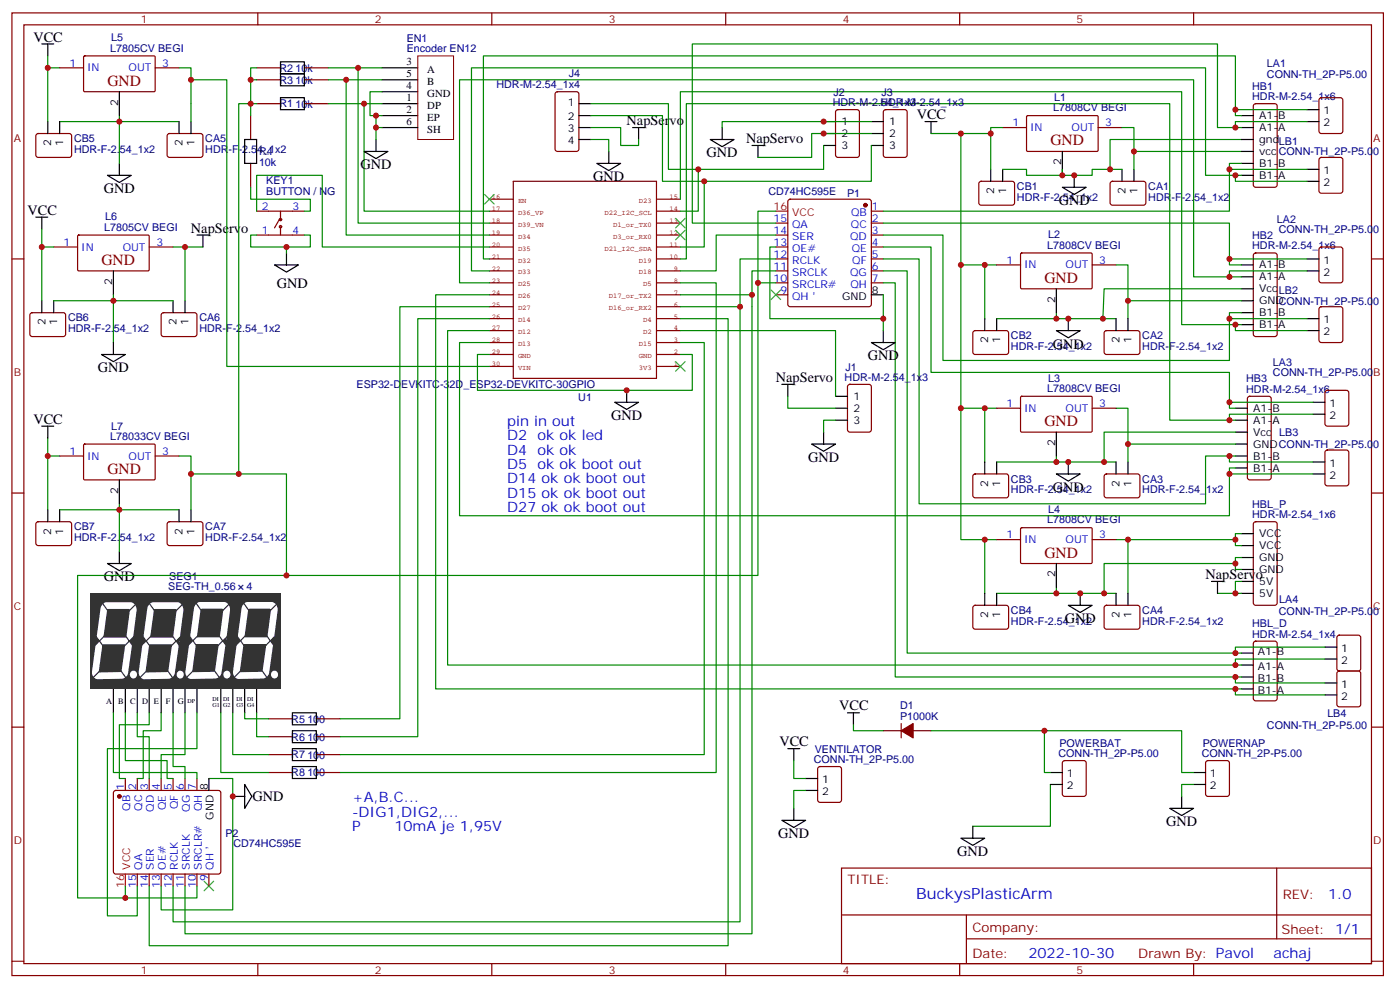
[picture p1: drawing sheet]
<svg xmlns="http://www.w3.org/2000/svg" width="414mm" height="292mm" viewBox="0 0 414 292" stroke-linecap="round" stroke-linejoin="round" font-family="sans-serif">
<g fill="none" stroke="#870000" stroke-width=".35">
<path d="M3.5 3.8h405.4v284.3h-405.4zM7.1 7.3h398.2v277.3h-398.2zM24.8 16.7l.2-.2 20.7 .1 .2 .3-.1 10-.3 .2-20.6-.1-.2-.3zM76.2 3.8v3.5M145.3 3.8v3.5M214.5 3.8v3.5M283.6 3.8v3.5M352.8 3.8v3.5M10.8 39.6l.5-.2 9.4 .1 .5 .6-.1 6-.6 .4-9.5-.1-.4-.6v-5.7zM17.6 20h7.1M45.9 20h7M49.6 39.6l.5-.2 9.4 .1 .5 .6-.1 6-.6 .4-9.5-.1-.4-.6v-5.7z"/>
<path d="M74.1 34.1v7.1M75.8 20h7.1M75.8 30.6h7.1M75.8 23.6h7.1M90 20h7M90 30.6h7M90 23.6h7M296.3 37.7h7.1M303.4 34.3l.3-.2 20.7 .1 .2 .3-.1 10.1-.3 .1h-20.6l-.2-.3zM324.6 37.7h7M370.7 30.8l.4-.2h5.7l.6 .5 .1 23.5-.5 .7h-5.9l-.6-.4-.1-23.6zM74.1 48.3v7"/>
<path d="M233.1 59l.4-.2h23.3l.5 .2 .2 .5v30.4l-.2 .5-.5 .2h-23.3l-.5-.2-.2-.5v-30.4zM289.5 53.8l.5-.2h9.4l.5 .7-.1 5.9-.6 .4-9.5-.1-.4-.6v-5.6zM328.3 53.8l.5-.2h9.4l.5 .7-.1 5.9-.6 .4-9.5-.1-.4-.6v-5.6zM3.5 76.5h3.6M15.9 73h7M23 69.6l.3-.2 20.6 .1 .2 .3-.1 10-.3 .2h-20.6l-.2-.3zM44.1 73h7.1M75.8 62.4h14.2M75.8 69.4h14.2M82.5 64.8l-1.4 2.5M82.9 62.4v2.4M82.9 67v2.4"/>
<path d="M229.3 76.5h3.5M229.3 73h3.5M229.3 65.9h3.5M229.3 69.4h3.5M257.5 76.5h3.6M257.5 73h3.6M257.5 62.4h3.6M257.5 65.9h3.6M257.5 69.4h3.6M294.6 78.2h7M301.7 74.9l.3-.2 20.6 .1 .2 .3-.1 10-.3 .2-20.6-.1-.2-.3zM322.8 78.2h7"/>
<path d="M370.7 74.9l.4-.2h5.7l.6 .4 .1 23.6-.5 .7h-5.9l-.6-.4-.1-23.6zM405.3 76.5h3.6M9.1 92.6l.4-.2h9.5l.4 .7-.1 5.9-.6 .4-9.4-.1-.5-.6v-5.6zM47.9 92.6l.4-.2h9.5l.4 .7-.1 5.9-.6 .4-9.4-.1-.5-.6v-5.6zM229.3 80h3.5M229.3 83.5h3.5M229.3 87.1h3.5M257.5 80h3.6M257.5 83.5h3.6M287.7 97.9l.5-.3 9.5 .1 .4 .7-.1 5.9-.6 .4-9.5-.1-.4-.6v-5.6zM326.6 97.9l.4-.3 9.5 .1 .4 .7-.1 5.9-.6 .4-9.4-.1-.5-.6v-5.6zM301.7 117.2l.3-.1h20.6l.2 .3-.1 10.1-.3 .1h-20.6l-.2-.3z"/>
<path d="M368.9 117.3l.5-.2h5.6l.7 .4v23.5l-.5 .7h-5.8l-.7-.4v-23.5zM17.6 134.7h7.1M24.8 131.3l.2-.1h20.7l.2 .3-.1 10.1-.3 .1h-20.6l-.2-.3zM45.9 134.7h7M294.6 120.6h7M322.8 120.6h7M3.5 145.6h3.6M10.8 154.3l.5-.2h9.4l.5 .7-.1 5.9-.6 .4h-9.5l-.4-.7v-5.6zM49.6 154.3l.5-.2h9.4l.5 .7-.1 5.9-.6 .4h-9.5l-.4-.7v-5.6zM287.7 140.2l.5-.2h9.5l.4 .7-.1 5.9-.6 .4h-9.5l-.4-.7v-5.6zM294.6 159.4h7M301.7 156l.3-.1h20.6l.2 .3-.1 10.1-.3 .1h-20.6l-.2-.3z"/>
<path d="M322.8 159.4h7M326.6 140.2l.4-.2h9.5l.4 .7-.1 5.9-.6 .4h-9.4l-.5-.7v-5.6zM370.7 154.3l.4-.2h5.7l.6 .4 .1 23.6-.5 .6-5.9 .1-.6-.5-.1-23.5zM405.3 145.6h3.6M287.7 179l.5-.2h9.5l.4 .7-.1 5.9-.6 .4h-9.5l-.4-.7v-5.6zM326.6 179l.4-.2h9.5l.4 .7-.1 5.9-.6 .4h-9.4l-.5-.7v-5.6zM370.7 189.6l.4-.2h5.7l.6 .4 .1 16.5-.5 .7h-5.9l-.6-.5-.1-16.4zM3.5 214.8h3.6M405.3 214.8h3.6M33.7 233.7l.5-.2h30.4l.5 .2 .2 .5v23.3l-.3 .5-.4 .2h-30.4l-.5-.3-.2-.4v-23.3zM37 229.9v3.6M40.6 229.9v3.6"/>
<path d="M44.1 229.9v3.6M47.6 229.9v3.6M51.2 229.9v3.6M54.7 229.9v3.6M58.2 229.9v3.6M40.6 258.2v3.5M44.1 258.2v3.5M47.6 258.2v3.5M51.2 258.2v3.5M54.7 258.2v3.5M58.2 258.2v3.5M61.7 258.2v3.5"/>
<path d="M248.7 256.4h156.6v28.2h-156.6zM377.3 256.4v20.9M248.7 270.2h156.5M285.6 277.3h119.6M285.6 270.2v14.2M3.5 283.9h3.6M76.2 284.6v3.5M145.3 284.6v3.5M214.5 284.6v3.5M283.6 284.6v3.5M352.8 284.6v3.5M405.3 283.9h3.6"/>
<circle cx="82.9" cy="64.8" r=".35"/>
<circle cx="82.9" cy="67" r=".35"/>
</g>
<g fill="none" stroke="#000" stroke-width=".35">
<path d="M12.3 13h3.6M14.1 13v3.5M82.9 18.3h7.1v3.5h-7.1zM14.1 35.9v3.5M17.6 35.9v3.5M35.3 27.1v7M52.9 35.9v3.5M56.4 35.9v3.5M82.9 28.9h7.1v3.5h-7.1zM82.9 21.8h7.1v3.5h-7.1zM112.9 34.1h10.6M112.9 37.7h10.6"/>
<path d="M112.9 20h10.6M112.9 23.6h10.6M112.9 27.1h10.6M112.9 30.6h10.6M273.4 35.9h3.5M275.2 35.9v3.5M366.9 34.1h3.5M366.9 37.7h3.5M31.7 51.8h7.1l-3.5 2.1zM35.3 48.3v3.5M72.3 41.2h3.5v7.1h-3.5zM107.6 44.7h7.1l-3.6 2.1z"/>
<path d="M111.1 41.2v3.5M292.8 50v3.6M296.3 50v3.6M314 55.3h7l-3.5 2.1zM314 44.7v7.1M317.5 51.8v3.5M331.6 50v3.6M335.1 50v3.6M366.9 41.2h3.5M366.9 44.7h3.5M366.9 48.3h3.5M366.9 51.8h3.5"/>
<path d="M10.6 64.1h3.5M12.3 64.1v3.6M58.2 69.4h3.5M60 69.4v3.6M81.1 78.2h7.1l-3.5 2.2zM84.7 74.7v3.5M366.9 78.2h3.5M12.3 88.8v3.6M15.9 88.8v3.6M33.5 80v7.1M51.2 88.8v3.6M54.7 88.8v3.6"/>
<path d="M257.5 87.1h3.6M261.1 97.6v3.6M291 94.1v3.5M294.6 94.1v3.5M312.2 97.6h7.1l-3.6 2.2zM312.2 85.3v7.1M315.7 94.1v3.5M329.8 94.1v3.5M333.4 94.1v3.5M366.9 81.8h3.5M366.9 85.3h3.5M366.9 88.8h3.5"/>
<path d="M366.9 92.4h3.5M366.9 95.9h3.5M30 104.7h7l-3.5 2.1zM33.5 101.2v3.5M181.7 118.8h7l-3.5 2.1zM185.2 115.3v3.5M257.5 101.2h7.1l-3.5 2.1zM12.3 125.9h3.6M14.1 125.9v3.5M291 136.5v3.5M294.6 136.5v3.5M312.2 140h7.1l-3.6 2.1z"/>
<path d="M312.2 127.6v7.1M315.7 136.5v3.5M329.8 136.5v3.5M333.4 136.5v3.5M365.1 120.6h3.6M365.1 124.1h3.6M365.1 127.6h3.6M365.1 131.2h3.6M365.1 134.7h3.6M365.1 138.2h3.6M14.1 150.6v3.5M17.6 150.6v3.5"/>
<path d="M35.3 141.7v7.1M52.9 150.6v3.5M56.4 150.6v3.5M366.9 157.6h3.5M31.7 166.4h7.1l-3.5 2.2zM35.3 162.9v3.5M291 175.3v3.5M294.6 175.3v3.5M312.2 166.4v7.1M315.7 178.8h7.1l-3.5 2.1zM319.3 175.3v3.5M329.8 175.3v3.5"/>
<path d="M333.4 175.3v3.5M366.9 161.1h3.5M366.9 164.7h3.5M366.9 168.2h3.5M366.9 171.7h3.5M366.9 175.3h3.5M366.9 192.9h3.5M366.9 196.4h3.5M366.9 200h3.5M33.5 203.5v7M37 203.5v7M40.6 203.5v7"/>
<path d="M44.1 203.5v7M47.6 203.5v7M51.2 203.5v7M54.7 203.5v7M58.2 203.5v7M65.3 203.5v7M68.8 203.5v7M72.3 203.5v7M75.8 203.5v7M366.9 203.5h3.5M61.7 229.9v3.6M68.8 235.2h3.5"/>
<path d="M72.3 231.7l2.1 3.5-2.1 3.6z"/>
</g>
<g fill="none" stroke="#008700" stroke-width=".35">
<path d="M14.1 16.5v3.5M17.6 20h-3.5v15.9M17.6 35.9h35.3M35.3 34.1v14.2M52.9 20h3.5v10.6M56.4 23.6h10.6v84.6h77.6M97 20h15.9M97 23.6h15.9M97 30.6h15.9M102.3 23.6v45.8h42.3M105.8 20v45.9h38.8M107.6 30.6v31.8h37"/>
<path d="M111.1 34.1v7.1M112.9 27.1h-3.5v7h3.5M275.2 39.4h17.6M284 39.4v38.8h7M296.3 37.7h-3.5v12.3M331.6 37.7h3.5v12.3M366.9 37.7h-7.1v-24.7h-155.2v52.9h24.7M366.9 34.1h-1.8v-17.6h-222.2v60h1.7M74.1 55.3v3.5h17.6v3.6h-1.7M201.1 58.8v-31.7h148.1v68.8h17.7M296.3 50h7.1v1.8h19.4v-1.8h8.8M314 50v1.8"/>
<path d="M335.1 44.7h31.8M366.9 41.2h-38.8v8.8M366.9 48.3h-3.5v14.1h-102.3M366.9 51.8h-10.6v-31.8h-217v60h5.3M12.3 67.7v5.3M15.9 73h-3.6v15.8M51.2 73h3.5v15.8M54.7 73h5.3M75.8 69.4h-1.7v3.6h10.6v1.7M201.1 76.5h1.7v-45.9h142.9v93.5h19.4M229.3 73h-1.8v21.1h33.6M229.3 69.4h-17.6v10.6h-10.6"/>
<path d="M229.3 76.5h-10.6v14.1h-17.6M261.1 65.9h102.3v12.3h3.5M261.1 69.4h17.6v37.1h84.7v-14.1h3.5M261.1 73h14.1v37h88.2v10.6h1.7M261.1 76.5h10.5v72.3h84.7v-14.1h8.8M284 78.2v42.4h7M294.6 78.2h-3.6v15.9M329.8 78.2h3.6v15.9M15.9 88.8h35.3M33.5 87.1v14.1M144.6 97.6h-12.3v98.8h234.6M144.6 87.1h-15.8v116.4h238.1"/>
<path d="M229.3 80h-7.1v10.6M261.1 80h7v112.9h98.8M261.1 83.5h3.5v116.5h102.3M261.1 87.1v10.5M294.6 94.1h35.2M312.2 92.4v1.7M333.4 88.8h33.5M366.9 85.3h-40.6l-.3 8.8M366.9 81.8h-14.1v-58.2h-217v59.9h8.8M144.6 104.7h-3.5v10.6h63.5v-10.6h-3.5M144.6 101.2h-8.8v51.1h227.6v-14.1h1.7M14.1 129.4v5.3"/>
<path d="M17.6 134.7h-3.5v15.9M284 120.6v38.8h7M294.6 120.6h-3.6v15.9M294.6 136.5h35.2M312.2 134.7v1.8M329.8 120.6h3.6v15.9M333.4 131.2h31.7M365.1 127.6h-38.8v8.9M17.6 150.6h35.3M35.3 148.8v14.1M294.6 159.4h-3.6v15.9M329.8 159.4h3.6v15.9"/>
<path d="M333.4 159.4h31.7M366.9 157.6h-1.8v3.5h1.8M294.6 175.3h35.2M312.2 173.5v1.8M359.8 175.3h5.3M365.1 166.4h-38.8v8.9M366.9 164.7h-1.8v3.5h1.8M366.9 171.7h-1.8v3.6h1.8M61.7 229.9h7.1v38.8h-21.2v-7"/>
</g>
<g fill="#870000" stroke="#870000" stroke-width=".35">
<circle cx="255.8" cy="60.6" r=".53"/>
<circle cx="35.3" cy="235.2" r=".53"/>
</g>
<path d="M229.3 62.4h3.5M37 258.2v3.5" fill="none" stroke="#f00" stroke-width=".35"/>
<g fill="none" stroke="#850000" stroke-width=".35">
<path d="M144.6 58.8h7.1M151.7 53.6h42.3v58.2h-42.3zM194 58.8h7.1M144.6 76.5h7.1M144.6 73h7.1M144.6 69.4h7.1M144.6 65.9h7.1M144.6 62.4h7.1M194 76.5h7.1M194 73h7.1M194 69.4h7.1M194 65.9h7.1"/>
<path d="M194 62.4h7.1M144.6 80h7.1M144.6 83.5h7.1M144.6 87.1h7.1M144.6 90.6h7.1M144.6 94.1h7.1M144.6 97.6h7.1M194 80h7.1M194 83.5h7.1M194 87.1h7.1M194 90.6h7.1M194 94.1h7.1"/>
<path d="M194 97.6h7.1M144.6 108.2h7.1M144.6 104.7h7.1M144.6 101.2h7.1M194 108.2h7.1M194 104.7h7.1M194 101.2h7.1"/>
</g>
<path d="M143.2 57.4l2.8 2.9M146 57.4l-2.8 2.9M227.9 85.7l2.8 2.8M230.7 85.7l-2.8 2.8M199.7 106.8l2.8 2.8M202.5 106.8l-2.8 2.8M60.3 260.3l2.8 2.8M63.1 260.3l-2.8 2.8" fill="none" stroke="#3c3" stroke-width=".35"/>
<path d="M123.5 16.5h10.6v24.7h-10.6z" fill="none" stroke="#800000" stroke-width=".3"/>
<path d="M26.5 175.3h56.4v28.2h-56.4z" fill="#333"/>
<path d="M38.2 189.3l-1.3 9.4-.4 .5-.5 .3h-7.4l-.5-.9 2.6-18.8 .8-.9h7.1l.5 .3 .3 1-1.2 9.1h-8.8M52 189.3l-1.3 9.4-.4 .6-.5 .2h-7.4l-.4-.9 2.5-18.8 .8-.9h7.1l.5 .3 .3 1-1.2 9.1h-8.8M65.8 189.2l-1.3 9.4-.4 .6-.5 .2h-7.4l-.4-.8 2.5-18.9 .8-.9h7.1l.5 .3 .3 1-1.2 9.1h-8.8M79.9 189.2l-1.3 9.4-.4 .6-.5 .2h-7.4l-.5-.8 2.6-18.9 .8-.9h7.1l.4 .3 .4 1-1.2 9.1h-8.8" fill="none" stroke="#fff" stroke-width="2"/>
<path d="M29.9 177.7l8.3 11.7-11.1 11.2M40.4 178.2l-11 11.1 8.4 11.7M43.8 177.7l8.2 11.7-11.1 11.2M54.2 178.2l-11 11.1 8.4 11.7M57.6 177.6l8.2 11.7-11.1 11.3M68 178.1l-11 11.1 8.4 11.7M71.6 177.6l8.3 11.7-11.2 11.3M82.1 178.1l-11 11.1 8.4 11.7" fill="none" stroke="#333" stroke-width=".35"/>
<path d="M81.2 187.7l-1.5 1.6 1.1 1.5zM70.1 187.7l1.2 1.6-1.6 1.6zM65.6 189.3l1.1 1.5 .4-3zM56 187.6l1.2 1.7-1.6 1.6zM51.8 189.3l1.1 1.6 .4-3zM42.2 187.6l1.2 1.7-1.7 1.7zM39.6 187.8l-1.6 1.5 1.2 1.7zM28.4 187.7l1.2 1.6-1.7 1.7z" fill="#333"/>
<g fill="#fff">
<circle cx="39.4" cy="199.2" r="1.12"/>
<circle cx="53.2" cy="199.2" r="1.12"/>
<circle cx="67" cy="199.2" r="1.12"/>
<circle cx="81.1" cy="199.2" r="1.12"/>
</g>
<g fill="none" stroke="#870000" stroke-width=".35">
<path d="M164.3 27.3l.4-.2h5.7l.6 .4 .1 16.5-.5 .7h-5.9l-.6-.4-.1-16.5zM247.2 32.6l.4-.2h5.7l.6 .4 .1 13-.5 .6-5.9 .1-.6-.5-.1-12.9zM261.3 32.6l.5-.2h5.6l.7 .4v13l-.5 .6-5.8 .1-.7-.5v-12.9zM390.1 29.1l.4-.2h5.7l.6 .4 .1 9.4-.5 .7h-5.9l-.6-.4-.1-9.4zM390.1 46.7l.4-.2h5.7l.6 .4 .1 9.5-.5 .6-5.9 .1-.6-.5-.1-9.4zM390.1 73.2l.4-.2h5.7l.6 .4 .1 9.4-.5 .7h-5.9l-.6-.4-.1-9.4zM390.1 90.8l.4-.2h5.7l.6 .4 .1 9.5-.5 .6-5.9 .1-.6-.5-.1-9.4zM250.7 113.7l.5-.2h5.6l.7 .5v12.9l-.4 .7h-5.9l-.7-.4v-13zM391.8 115.5l.5-.2h5.6l.7 .4v9.5l-.4 .6-5.9 .1-.7-.5v-9.4zM391.8 133.1l.5-.2h5.6l.7 .5v9.4l-.4 .7h-5.9l-.7-.5v-9.4zM395.3 198.4l.5-.2h5.7l.6 .4 .1 9.5-.5 .6-5.9 .1-.6-.5-.1-9.4zM395.3 187.8l.5-.2h5.7l.6 .4 .1 9.5-.5 .6-5.9 .1-.6-.5-.1-9.4z"/>
<path d="M79.4 212.3h7M79.4 217.6h7M93.5 212.3h7M93.5 217.6h7M261.1 215.8h5.2M266.3 213.7v4.2M269.9 215.8h5.3M79.4 222.9h7M79.4 228.2h7M93.5 222.9h7M93.5 228.2h7M241.9 226.6l.5-.2h5.6l.7 .4v9.5l-.5 .6-5.8 .1-.7-.5v-9.4z"/>
<path d="M314.2 224.9l.5-.3h5.6l.7 .5v9.4l-.4 .7h-5.9l-.7-.4v-9.4zM356.5 224.9l.5-.3h5.7l.6 .5 .1 9.4-.5 .7h-5.9l-.6-.4-.1-9.4z"/>
</g>
<g fill="none" stroke="#000" stroke-width=".35">
<path d="M171.1 30.6h3.5M171.1 34.1h3.5M171.1 37.7h3.5M187 37.7h3.5M188.7 37.7v3.5M213.4 37.7v3.5M243.4 35.9h3.5M243.4 39.4h3.5M257.5 35.9h3.6M257.5 39.4h3.6M386.3 32.4h3.5M386.3 35.9h3.5"/>
<path d="M171.1 41.2h3.5M176.4 48.3h7l-3.5 2.1zM179.9 44.7v3.6M209.9 41.2h7.1l-3.6 2.1zM222.2 43h3.6M224 43v3.5M243.4 43h3.5M257.5 43h3.6M386.3 50h3.5M386.3 53.6h3.5M386.3 76.5h3.5M386.3 80h3.5"/>
<path d="M386.3 94.1h3.5M386.3 97.6h3.5M231.1 113.5h3.5M232.8 113.5v3.6M246.9 117.1h3.6M388.1 118.8h3.5M239.9 131.2h7l-3.5 2.1zM243.4 127.6v3.6M246.9 124.1h3.6M246.9 120.6h3.6M388.1 122.3h3.5M388.1 136.5h3.5"/>
<path d="M388.1 140h3.5M358.1 171.7h3.5M359.8 171.7v3.6M391.6 191.1h3.5M391.6 194.7h3.5M86.4 210.5h7.1v3.6h-7.1zM86.4 215.8h7.1v3.6h-7.1zM250.5 210.5h3.5M252.2 210.5v3.6M391.6 201.7h3.5M391.6 205.2h3.5M86.4 221.1h7.1v3.5h-7.1z"/>
<path d="M86.4 226.4h7.1v3.5h-7.1zM232.8 221.1h3.6M234.6 221.1v3.5M234.6 238.8v3.5M238.1 229.9h3.6M238.1 233.5h3.6M310.4 228.2h3.6M310.4 231.7h3.6M345.7 238.8h7.1l-3.6 2.1zM349.2 235.2v3.6M352.8 228.2h3.5M352.8 231.7h3.5"/>
<path d="M231.1 242.3h7l-3.5 2.1zM284 247.6h7l-3.5 2.1zM287.5 244.1v3.5"/>
</g>
<g fill="none" stroke="#008700" stroke-width=".35">
<path d="M56.4 30.6v5.3M74.1 23.6v7h1.7M74.1 34.1v-3.5h-3.5v109.4M75.8 20h-1.7v3.6h1.7M111.1 37.7h1.8M174.6 34.1h21.2v19.5h12.3M174.6 30.6h23v19.4h8.8M174.6 37.7h8.8v5.3h5.3v-1.8M257.5 39.4h-17.6v7.1h-15.9M257.5 35.9h-44.1v1.8M365.1 32.4h21.2M386.3 35.9h-21.2v1.8"/>
<path d="M174.6 41.2h5.3v3.5M243.4 43v7h-37v12.4h-5.3M257.5 43v10.6h-49.4v19.4h-7M363.4 50h22.9M365.1 51.8v1.8h21.2M75.8 62.4v-10.6h19.4v21.2h49.4M90 69.4h1.7v3.6h-7M229.3 62.4h-5.3v21.1h5.3M363.4 76.5h22.9M144.6 94.1h-21.1v123.5h-23M144.6 90.6h-26.4v121.7h-17.7M201.1 83.5h10.6v144.7h-111.2"/>
<path d="M201.1 94.1h14.1v185.2h-171.1v-17.6M201.1 97.6h45.8v19.5M201.1 87.1h21.1M218.7 90.6v181.7h-167.5v-10.6M222.2 90.6v185.2h-167.5v-14.1M224 83.5v86.5h-139.3M363.4 94.1h22.9M365.1 95.9v1.7h21.2M386.3 80h-22.9v1.8M201.1 101.2h7v121.7h-107.6M232.8 117.1v3.5h14.1M363.4 118.8h24.7"/>
<path d="M52.9 134.7h3.5v15.9M56.4 140h28.3v30h-61.8v95.2h14.1M246.9 124.1h-3.5v3.5M363.4 134.7v1.8h24.7M363.4 140h24.7M388.1 122.3h-24.7v1.8M365.1 200v1.7h26.5M391.6 194.7h-26.5v1.7M391.6 191.1h-26.5v1.8M33.5 210.5v17.7h24.7v1.7M37 210.5v14.1h12.4v5.3h1.8M40.6 210.5v7.1h3.5v12.3"/>
<path d="M44.1 210.5v3.6h-8.8v15.8h1.7M47.6 210.5v5.3h-5.3v14.1h-1.7M51.2 210.5v15.9h3.5v3.5M54.7 210.5v12.4h-7.1v7M58.2 210.5v10.6h-26.5v49.4h8.9v-8.8M65.3 210.5v17.7h14.1M68.8 210.5v12.4h10.6M72.3 210.5v1.8h7.1M75.8 210.5v7.1h3.6M252.2 214.1v1.7h8.9M275.2 215.8h33.5v12.4h1.7M308.7 215.8h40.5v12.4h3.6"/>
<path d="M365.1 203.5v1.7h26.5M234.6 224.6v5.3h3.5M238.1 233.5h-3.5v5.3M310.4 231.7v12.4h-22.9M352.8 231.7h-3.6v3.5M37 261.7v3.5M58.2 261.7v3.5h-21.2"/>
</g>
<path d="M199.7 68l2.8 2.8M199.7 64.5l2.8 2.8M202.5 68l-2.8 2.8M202.5 64.5l-2.8 2.8" fill="none" stroke="#3c3" stroke-width=".35"/>
<path d="M266.3 215.8l3.6-2.1v4.2z" fill="#870000" stroke="#870000" stroke-width=".35"/>
<g fill="#c00">
<circle cx="312.2" cy="94.1" r=".88"/>
<circle cx="326.3" cy="136.5" r=".88"/>
<circle cx="312.2" cy="136.5" r=".88"/>
<circle cx="312.2" cy="175.3" r=".88"/>
<circle cx="326.3" cy="175.3" r=".88"/>
<circle cx="365.1" cy="166.4" r=".88"/>
<circle cx="333.4" cy="159.4" r=".88"/>
<circle cx="365.1" cy="159.4" r=".88"/>
<circle cx="35.3" cy="35.9" r=".88"/>
<circle cx="365.1" cy="175.3" r=".88"/>
<circle cx="54.7" cy="73" r=".88"/>
<circle cx="33.5" cy="88.8" r=".88"/>
<circle cx="14.1" cy="20" r=".88"/>
<circle cx="12.3" cy="73" r=".88"/>
<circle cx="291" cy="78.2" r=".88"/>
<circle cx="291" cy="120.6" r=".88"/>
<circle cx="284" cy="78.2" r=".88"/>
<circle cx="291" cy="159.4" r=".88"/>
<circle cx="284" cy="120.6" r=".88"/>
<circle cx="315.7" cy="94.1" r=".88"/>
<circle cx="315.7" cy="136.5" r=".88"/>
<circle cx="319.3" cy="175.3" r=".88"/>
<circle cx="14.1" cy="134.7" r=".88"/>
<circle cx="35.3" cy="150.6" r=".88"/>
<circle cx="56.4" cy="23.6" r=".88"/>
<circle cx="102.3" cy="23.6" r=".88"/>
<circle cx="105.8" cy="20" r=".88"/>
<circle cx="111.1" cy="34.1" r=".88"/>
<circle cx="292.8" cy="39.4" r=".88"/>
<circle cx="284" cy="39.4" r=".88"/>
<circle cx="185.2" cy="115.3" r=".88"/>
<circle cx="314" cy="51.8" r=".88"/>
<circle cx="317.5" cy="51.8" r=".88"/>
<circle cx="328.1" cy="50" r=".88"/>
<circle cx="68.8" cy="235.2" r=".88"/>
<circle cx="261.1" cy="94.1" r=".88"/>
<circle cx="365.1" cy="203.5" r=".88"/>
<circle cx="365.1" cy="200" r=".88"/>
<circle cx="365.1" cy="196.4" r=".88"/>
<circle cx="365.1" cy="192.9" r=".88"/>
<circle cx="363.4" cy="118.8" r=".88"/>
<circle cx="363.4" cy="140" r=".88"/>
<circle cx="365.1" cy="95.9" r=".88"/>
<circle cx="363.4" cy="94.1" r=".88"/>
<circle cx="363.4" cy="81.8" r=".88"/>
<circle cx="363.4" cy="76.5" r=".88"/>
<circle cx="365.1" cy="51.8" r=".88"/>
<circle cx="363.4" cy="50" r=".88"/>
<circle cx="243.4" cy="39.4" r=".88"/>
<circle cx="208.1" cy="53.6" r=".88"/>
<circle cx="206.4" cy="50" r=".88"/>
<circle cx="243.4" cy="35.9" r=".88"/>
<circle cx="56.4" cy="140" r=".88"/>
<circle cx="37" cy="265.2" r=".88"/>
<circle cx="224" cy="83.5" r=".88"/>
<circle cx="74.1" cy="23.6" r=".88"/>
<circle cx="74.1" cy="30.6" r=".88"/>
<circle cx="70.6" cy="140" r=".88"/>
<circle cx="84.7" cy="170" r=".88"/>
<circle cx="107.6" cy="30.6" r=".88"/>
<circle cx="111.1" cy="37.7" r=".88"/>
<circle cx="222.3" cy="87.1" r=".88"/>
<circle cx="218.7" cy="90.6" r=".88"/>
<circle cx="365.1" cy="37.7" r=".88"/>
<circle cx="365.1" cy="32.4" r=".88"/>
<circle cx="335.1" cy="44.7" r=".88"/>
<circle cx="333.4" cy="88.8" r=".88"/>
<circle cx="326" cy="94.1" r=".88"/>
<circle cx="333.4" cy="131.2" r=".88"/>
<circle cx="84.7" cy="73" r=".88"/>
<circle cx="308.7" cy="215.8" r=".88"/>
<circle cx="363.4" cy="124.1" r=".88"/>
<circle cx="363.4" cy="134.7" r=".88"/>
</g>
<g font-size="4.6" fill="#800">
<text x="31.7" y="25.3">GND</text>
<text x="310.4" y="43">GND</text>
<text x="30" y="78.2">GND</text>
<text x="308.7" y="83.5">GND</text>
<text x="308.7" y="125.9">GND</text>
<text x="31.7" y="140">GND</text>
<text x="308.7" y="164.7">GND</text>
</g>
<text font-size="4.6" fill="#00f" x="270.8" y="265.4">BuckysPlasticArm</text>
<g font-size="4.2">
<text x="9.9" y="12.3">VCC</text>
<text x="270.9" y="35.2">VCC</text>
<text x="185.2" y="37">NapServo</text>
<text x="208.8" y="46.5">GND</text>
<text x="220.5" y="42.3">NapServo</text>
<text x="106.5" y="50">GND</text>
<text x="175.3" y="53.6">GND</text>
<text x="30.7" y="57.1">GND</text>
<text x="8.1" y="63.4">VCC</text>
<text x="312.9" y="60.6">GND</text>
<text x="56.4" y="68.7">NapServo</text>
<text x="81.8" y="85">GND</text>
<text x="256.5" y="106.5">GND</text>
<text x="311.1" y="102.9">GND</text>
<text x="28.9" y="110">GND</text>
<text x="229.3" y="112.8">NapServo</text>
<text x="9.9" y="125.2">VCC</text>
<text x="180.6" y="124.1">GND</text>
<text x="238.8" y="136.5">GND</text>
<text x="311.1" y="145.3">GND</text>
<text x="30.7" y="171.7">GND</text>
<text x="356.3" y="171">NapServo</text>
<text x="314.7" y="184.1">GND</text>
<text x="248" y="209.8">VCC</text>
<text x="230.4" y="220.4">VCC</text>
<text x="74.6" y="236.6">GND</text>
<text x="344.7" y="244.1">GND</text>
<text x="230" y="247.6">GND</text>
<text x="282.9" y="252.9">GND</text>
</g>
<g font-size="4.2" fill="#00f">
<text x="149.9" y="125.9">pin in out</text>
<text x="149.9" y="130.1">D2</text>
<text x="158.9" y="130.1">ok ok led</text>
<text x="149.9" y="134.3">D4</text>
<text x="158.9" y="134.3">ok ok</text>
<text x="149.9" y="138.6">D5</text>
<text x="149.9" y="142.8">D14 ok ok boot out</text>
<text x="158.9" y="138.6">ok ok boot out</text>
<text x="149.9" y="147">D15 ok ok boot out</text>
<text x="149.9" y="151.3">D27 ok ok boot out</text>
<text x="104.1" y="237">+A,B.C...</text>
<text x="104.1" y="241.2">-DIG1,DIG2,...</text>
<text x="104.1" y="245.5">Pᖞ퀀 10mA je 1,95V</text>
<text x="392.5" y="265.7">1.0</text>
<text x="304" y="283">2022-10-30</text>
<text x="376.4" y="282.9">achaj</text>
</g>
<g font-size="3.9" fill="#800">
<text x="250.5" y="261">TITLE:</text>
<text x="379.1" y="265.7">REV:</text>
<text x="287.4" y="275.2">Company:</text>
<text x="378.7" y="275.8">Sheet: 1/1</text>
<text x="287.4" y="282.9">Date:</text>
<text x="336.4" y="282.9">Drawn By: Pavol</text>
</g>
<g font-size="3.2" fill="#800">
<text x="41.6" y="6.8">1</text>
<text x="110.8" y="6.8">2</text>
<text x="179.9" y="6.8">3</text>
<text x="249.1" y="6.8">4</text>
<text x="318.2" y="6.8">5</text>
<text x="4.1" y="41.9">A</text>
<text x="405.9" y="41.9">A</text>
<text x="4.1" y="111.1">B</text>
<text x="405.9" y="111.1">B</text>
<text x="4.1" y="180.2">C</text>
<text x="405.9" y="180.2">C</text>
<text x="4.1" y="249.3">D</text>
<text x="405.9" y="249.3">D</text>
<text x="41.6" y="287.6">1</text>
<text x="110.8" y="287.6">2</text>
<text x="179.9" y="287.6">3</text>
<text x="249.1" y="287.6">4</text>
<text x="318.2" y="287.6">5</text>
</g>
<g font-size="3.2" fill="#000080">
<text x="32.6" y="15.2">L7805CV BEGI</text>
<text x="32.9" y="12.2">L5</text>
<text x="120.2" y="15.5">Encoder EN12</text>
<text x="120.2" y="12.4">EN1</text>
<text x="82.6" y="21.2">R2</text>
<text x="87.3" y="21.2">10k</text>
<text x="168.1" y="22.9">J4</text>
<text x="374.4" y="23">CONN-TH_2P-P5.00</text>
<text x="374.4" y="19.8">LA1</text>
<text x="82.6" y="24.7">R3</text>
<text x="87.3" y="24.7">10k</text>
<text x="146.7" y="26">HDR-M-2.54_1x4</text>
<text x="246.4" y="28.3">J2</text>
<text x="260.5" y="28.3">J3</text>
<text x="311.6" y="29.8">L1</text>
<text x="370.1" y="29.6">HDR-M-2.54_1x6</text>
<text x="370.1" y="26.5">HB1</text>
<text x="82.6" y="31.8">R1</text>
<text x="87.3" y="31.8">10k</text>
<text x="246.1" y="31.3">HDR-M-2.54_1x3</text>
<text x="260.2" y="31.3">HDR-M-2.54_1x3</text>
<text x="311.3" y="32.9">L7808CV BEGI</text>
<text x="21.9" y="42">CB5</text>
<text x="60.7" y="42">CA5</text>
<text x="21.9" y="45.2">HDR-F-2.54_1x2</text>
<text x="60.7" y="45.2">HDR-F-2.54_1x2</text>
<text x="76.6" y="45.9">R4</text>
<text x="378" y="45.9">CONN-TH_2P-P5.00</text>
<text x="378" y="42.7">LB1</text>
<text x="76.6" y="49.1">10k</text>
<text x="78.7" y="57.6">BUTTON / NG</text>
<text x="78.7" y="54.4">KEY1</text>
<text x="227.1" y="57.7">CD74HC595E</text>
<text x="250.4" y="58.2">P1</text>
<text x="300.6" y="59.3">HDR-F-2.54_1x2</text>
<text x="300.6" y="56.1">CB1</text>
<text x="339.4" y="59.3">HDR-F-2.54_1x2</text>
<text x="339.4" y="56.1">CA1</text>
<text x="31.1" y="65.1">L6</text>
<text x="377.4" y="65.7">LA2</text>
<text x="30.8" y="68.2">L7805CV BEGI</text>
<text x="309.8" y="70.4">L2</text>
<text x="370.1" y="70.6">HB2</text>
<text x="378" y="68.8">CONN-TH_2P-P5.00</text>
<text x="309.5" y="73.4">L7808CV BEGI</text>
<text x="370.1" y="73.7">HDR-M-2.54_1x6</text>
<text x="378" y="90">CONN-TH_2P-P5.00</text>
<text x="378" y="86.8">LB2</text>
<text x="20.1" y="94.9">CB6</text>
<text x="58.9" y="94.9">CA6</text>
<text x="20.1" y="98.1">HDR-F-2.54_1x2</text>
<text x="58.9" y="98.1">HDR-F-2.54_1x2</text>
<text x="298.8" y="100.2">CB2</text>
<text x="337.6" y="100.2">CA2</text>
<text x="298.8" y="103.4">HDR-F-2.54_1x2</text>
<text x="337.6" y="103.4">HDR-F-2.54_1x2</text>
<text x="376.2" y="108">LA3</text>
<text x="249.6" y="112.5">HDR-M-2.54_1x3</text>
<text x="249.9" y="109.4">J1</text>
<text x="309.8" y="112.7">L3</text>
<text x="368.3" y="112.9">HB3</text>
<text x="376.2" y="111.1">CONN-TH_2P-P5.00</text>
<text x="105.4" y="114.7">ESP32-DEVKITC-32D_ESP32-DEVKITC-30GPIO</text>
<text x="170.9" y="118.5">U1</text>
<text x="309.5" y="115.8">L7808CV BEGI</text>
<text x="368.3" y="116">HDR-M-2.54_1x6</text>
<text x="32.6" y="129.9">L78033CV BEGI</text>
<text x="32.9" y="126.9">L7</text>
<text x="378.1" y="128.8">LB3</text>
<text x="298.8" y="142.5">CB3</text>
<text x="337.6" y="142.5">CA3</text>
<text x="298.8" y="145.7">HDR-F-2.54_1x2</text>
<text x="337.6" y="145.7">HDR-F-2.54_1x2</text>
<text x="370.1" y="150">HBL_P</text>
<text x="309.5" y="154.6">L7808CV BEGI</text>
<text x="309.8" y="151.6">L4</text>
<text x="370.1" y="153">HDR-M-2.54_1x6</text>
<text x="21.9" y="159.8">HDR-F-2.54_1x2</text>
<text x="21.9" y="156.6">CB7</text>
<text x="60.7" y="159.8">HDR-F-2.54_1x2</text>
<text x="60.7" y="156.6">CA7</text>
<text x="50" y="171.2">SEG1</text>
<text x="49.7" y="174.2">SEG-TH_0.56</text>
<text x="72.9" y="174.2">4</text>
<text x="378.1" y="178.2">LA4</text>
<text x="298.8" y="184.5">HDR-F-2.54_1x2</text>
<text x="298.8" y="181.3">CB4</text>
<text x="337.6" y="184.5">HDR-F-2.54_1x2</text>
<text x="337.6" y="181.3">CA4</text>
<text x="370.1" y="185.1">HBL_D</text>
<text x="378" y="181.7">CONN-TH_2P-P5.00</text>
<text x="370.1" y="188.3">HDR-M-2.54_1x4</text>
<text x="266" y="209.5">D1</text>
<text x="86.1" y="213.5">R5</text>
<text x="90.8" y="213.5">100</text>
<text x="266" y="212.7">P1000K</text>
<text x="374.5" y="215.2">CONN-TH_2P-P5.00</text>
<text x="392.3" y="211.7">LB4</text>
<text x="86.1" y="218.7">R6</text>
<text x="90.8" y="218.7">100</text>
<text x="313.1" y="220.6">POWERBAT</text>
<text x="355.5" y="220.6">POWERNAP</text>
<text x="86.1" y="224">R7</text>
<text x="90.8" y="224">100</text>
<text x="240.5" y="225.4">CONN-TH_2P-P5.00</text>
<text x="240.8" y="222.3">VENTILATOR</text>
<text x="312.8" y="223.6">CONN-TH_2P-P5.00</text>
<text x="355.2" y="223.6">CONN-TH_2P-P5.00</text>
<text x="86.1" y="229.3">R8</text>
<text x="90.8" y="229.3">100</text>
<text x="66.6" y="247.1">P2</text>
<text x="69" y="250.1">CD74HC595E</text>
</g>
<g font-size="3.2" fill="#00f">
<text x="20.6" y="19.7">1</text>
<text x="25.8" y="21.1">IN</text>
<text x="38" y="21.1">OUT</text>
<text x="48" y="19.7">3</text>
<text x="299.3" y="37.3">1</text>
<text x="304.4" y="38.7">IN</text>
<text x="316.7" y="38.7">OUT</text>
<text x="326.7" y="37.3">3</text>
<text x="77.4" y="62">2</text>
<text x="86.4" y="62">3</text>
<text x="228.6" y="65.5">15</text>
<text x="251.5" y="63.8">QB</text>
<text x="257.7" y="62">1</text>
<text x="257.7" y="65.5">2</text>
<text x="77.4" y="69.1">1</text>
<text x="86.4" y="69.1">4</text>
<text x="228.6" y="69.1">14</text>
<text x="234.1" y="70.8">SER</text>
<text x="234.1" y="67.3">QA</text>
<text x="251.3" y="70.8">QD</text>
<text x="251.5" y="67.3">QC</text>
<text x="257.7" y="69.1">3</text>
<text x="18.8" y="72.6">1</text>
<text x="24" y="74">IN</text>
<text x="36.3" y="74">OUT</text>
<text x="46.2" y="72.6">3</text>
<text x="228.6" y="76.1">12</text>
<text x="228.6" y="72.6">13</text>
<text x="234.1" y="77.9">RCLK</text>
<text x="234.1" y="74.4">OE#</text>
<text x="251.7" y="74.4">QE</text>
<text x="251.9" y="77.9">QF</text>
<text x="257.7" y="72.6">4</text>
<text x="257.7" y="76.1">5</text>
<text x="297.5" y="77.9">1</text>
<text x="324.9" y="77.9">3</text>
<text x="228.6" y="83.2">10</text>
<text x="228.6" y="79.7">11</text>
<text x="234.1" y="81.4">SRCLK</text>
<text x="251.3" y="81.4">QG</text>
<text x="257.7" y="79.7">6</text>
<text x="257.7" y="83.2">7</text>
<text x="302.7" y="79.3">IN</text>
<text x="315" y="79.3">OUT</text>
<text x="230.6" y="86.7">9</text>
<text x="234.1" y="88.5">QH</text>
<text x="234.1" y="84.9">SRCLR#</text>
<text x="251.3" y="84.9">QH</text>
<text x="297.5" y="120.2">1</text>
<text x="302.7" y="121.6">IN</text>
<text x="315" y="121.6">OUT</text>
<text x="324.9" y="120.2">3</text>
<text x="20.6" y="134.3">1</text>
<text x="25.8" y="135.7">IN</text>
<text x="38" y="135.7">OUT</text>
<text x="48" y="134.3">3</text>
<text x="297.5" y="159">1</text>
<text x="302.7" y="160.4">IN</text>
<text x="315" y="160.4">OUT</text>
<text x="324.9" y="159">3</text>
<text x="36.7" y="233.3" transform="rotate(-90 36.7 233.3)">1</text>
<text x="40.2" y="233.3" transform="rotate(-90 40.2 233.3)">2</text>
<text x="43.7" y="233.3" transform="rotate(-90 43.7 233.3)">3</text>
<text x="47.3" y="233.3" transform="rotate(-90 47.3 233.3)">4</text>
<text x="50.8" y="233.3" transform="rotate(-90 50.8 233.3)">5</text>
<text x="54.3" y="233.3" transform="rotate(-90 54.3 233.3)">6</text>
<text x="57.9" y="233.3" transform="rotate(-90 57.9 233.3)">7</text>
<text x="38.5" y="239.4" transform="rotate(-90 38.5 239.4)">QB</text>
<text x="42" y="239.5" transform="rotate(-90 42 239.5)">QC</text>
<text x="45.5" y="239.7" transform="rotate(-90 45.5 239.7)">QD</text>
<text x="49" y="239.3" transform="rotate(-90 49 239.3)">QE</text>
<text x="52.6" y="239.1" transform="rotate(-90 52.6 239.1)">QF</text>
<text x="56.1" y="239.7" transform="rotate(-90 56.1 239.7)">QG</text>
<text x="59.6" y="239.7" transform="rotate(-90 59.6 239.7)">QH</text>
<text x="42" y="256.9" transform="rotate(-90 42 256.9)">QA</text>
<text x="45.5" y="256.9" transform="rotate(-90 45.5 256.9)">SER</text>
<text x="49" y="256.9" transform="rotate(-90 49 256.9)">OE#</text>
<text x="52.6" y="256.9" transform="rotate(-90 52.6 256.9)">RCLK</text>
<text x="56.1" y="256.9" transform="rotate(-90 56.1 256.9)">SRCLK</text>
<text x="59.6" y="256.9" transform="rotate(-90 59.6 256.9)">SRCLR#</text>
<text x="63.1" y="256.9" transform="rotate(-90 63.1 256.9)">QH</text>
<text x="40.2" y="262.4" transform="rotate(-90 40.2 262.4)">15</text>
<text x="43.7" y="262.4" transform="rotate(-90 43.7 262.4)">14</text>
<text x="47.3" y="262.4" transform="rotate(-90 47.3 262.4)">13</text>
<text x="50.8" y="262.4" transform="rotate(-90 50.8 262.4)">12</text>
<text x="54.3" y="262.4" transform="rotate(-90 54.3 262.4)">11</text>
<text x="57.9" y="262.4" transform="rotate(-90 57.9 262.4)">10</text>
<text x="61.4" y="260.4" transform="rotate(-90 61.4 260.4)">9</text>
</g>
<g font-size="3.2">
<text x="120.1" y="19.3">3</text>
<text x="120.1" y="22.9">5</text>
<text x="126.3" y="21.6">A</text>
<text x="120.1" y="26.4">4</text>
<text x="120.1" y="29.9">1</text>
<text x="126.3" y="25.2">B</text>
<text x="126.3" y="28.7">GND</text>
<text x="34.9" y="31.2" transform="rotate(-90 34.9 31.2)">2</text>
<text x="120.1" y="33.4">2</text>
<text x="126.3" y="32.2">DP</text>
<text x="126.3" y="35.7">EP</text>
<text x="167.8" y="31.3">1</text>
<text x="167.8" y="35.6">2</text>
<text x="372.2" y="35.2">A1-B</text>
<text x="391.1" y="33.8">1</text>
<text x="120.1" y="37">6</text>
<text x="126.3" y="39.3">SH</text>
<text x="167.8" y="39.1">3</text>
<text x="248.7" y="37">1</text>
<text x="248.7" y="40.5">2</text>
<text x="262.8" y="37">1</text>
<text x="262.8" y="40.5">2</text>
<text x="372.2" y="38.7">A1-A</text>
<text x="391.1" y="37.3">2</text>
<text x="15.2" y="43.2" transform="rotate(-90 15.2 43.2)">2</text>
<text x="18.7" y="43.2" transform="rotate(-90 18.7 43.2)">1</text>
<text x="54" y="43.2" transform="rotate(-90 54 43.2)">2</text>
<text x="57.5" y="43.2" transform="rotate(-90 57.5 43.2)">1</text>
<text x="167.8" y="42.6">4</text>
<text x="248.7" y="44">3</text>
<text x="262.8" y="44">3</text>
<text x="372.2" y="42.3">gnd</text>
<text x="372.2" y="45.8">vcc</text>
<text x="313.6" y="48.9" transform="rotate(-90 313.6 48.9)">2</text>
<text x="372.2" y="49.3">B1-B</text>
<text x="372.2" y="52.8">B1-A</text>
<text x="391.1" y="51.4">1</text>
<text x="293.9" y="57.3" transform="rotate(-90 293.9 57.3)">2</text>
<text x="297.4" y="57.3" transform="rotate(-90 297.4 57.3)">1</text>
<text x="332.7" y="57.3" transform="rotate(-90 332.7 57.3)">2</text>
<text x="336.2" y="57.3" transform="rotate(-90 336.2 57.3)">1</text>
<text x="391.1" y="55">2</text>
<text x="391.1" y="77.9">1</text>
<text x="372.2" y="79.3">A1-B</text>
<text x="372.2" y="82.8">A1-A</text>
<text x="391.1" y="81.4">2</text>
<text x="33.2" y="84.1" transform="rotate(-90 33.2 84.1)">2</text>
<text x="248.9" y="88.5">GND</text>
<text x="257.7" y="86.7">8</text>
<text x="311.9" y="89.4" transform="rotate(-90 311.9 89.4)">2</text>
<text x="372.2" y="86.4">Vcc</text>
<text x="372.2" y="89.9">GND</text>
<text x="372.2" y="93.4">B1-B</text>
<text x="391.1" y="95.5">1</text>
<text x="13.4" y="96.1" transform="rotate(-90 13.4 96.1)">2</text>
<text x="16.9" y="96.1" transform="rotate(-90 16.9 96.1)">1</text>
<text x="52.2" y="96.1" transform="rotate(-90 52.2 96.1)">2</text>
<text x="55.7" y="96.1" transform="rotate(-90 55.7 96.1)">1</text>
<text x="292.1" y="101.4" transform="rotate(-90 292.1 101.4)">2</text>
<text x="295.6" y="101.4" transform="rotate(-90 295.6 101.4)">1</text>
<text x="330.9" y="101.4" transform="rotate(-90 330.9 101.4)">2</text>
<text x="334.4" y="101.4" transform="rotate(-90 334.4 101.4)">1</text>
<text x="372.2" y="96.9">B1-A</text>
<text x="391.1" y="99.1">2</text>
<text x="252.2" y="118.1">1</text>
<text x="252.2" y="125.2">3</text>
<text x="252.2" y="121.6">2</text>
<text x="370.4" y="121.6">A1-B</text>
<text x="370.4" y="125.2">A1-A</text>
<text x="392.9" y="120.2">1</text>
<text x="392.9" y="123.8">2</text>
<text x="311.9" y="131.8" transform="rotate(-90 311.9 131.8)">2</text>
<text x="370.4" y="128.7">Vcc</text>
<text x="370.4" y="132.2">GNDCONN-TH_2P-P5.00</text>
<text x="370.4" y="135.7">B1-B</text>
<text x="392.9" y="137.9">1</text>
<text x="292.1" y="143.8" transform="rotate(-90 292.1 143.8)">2</text>
<text x="295.6" y="143.8" transform="rotate(-90 295.6 143.8)">1</text>
<text x="330.9" y="143.8" transform="rotate(-90 330.9 143.8)">2</text>
<text x="334.4" y="143.8" transform="rotate(-90 334.4 143.8)">1</text>
<text x="370.4" y="139.3">B1-A</text>
<text x="392.9" y="141.4">2</text>
<text x="34.9" y="145.9" transform="rotate(-90 34.9 145.9)">2</text>
<text x="15.2" y="157.9" transform="rotate(-90 15.2 157.9)">2</text>
<text x="18.7" y="157.9" transform="rotate(-90 18.7 157.9)">1</text>
<text x="54" y="157.9" transform="rotate(-90 54 157.9)">2</text>
<text x="57.5" y="157.9" transform="rotate(-90 57.5 157.9)">1</text>
<text x="372.2" y="158.7">VCC</text>
<text x="372.2" y="162.2">VCC</text>
<text x="372.2" y="165.7">GND</text>
<text x="311.9" y="170.6" transform="rotate(-90 311.9 170.6)">2</text>
<text x="372.2" y="169.3">GND</text>
<text x="372.2" y="172.8">5V</text>
<text x="372.2" y="176.3">5V</text>
<text x="292.1" y="182.6" transform="rotate(-90 292.1 182.6)">2</text>
<text x="295.6" y="182.6" transform="rotate(-90 295.6 182.6)">1</text>
<text x="330.9" y="182.6" transform="rotate(-90 330.9 182.6)">2</text>
<text x="334.4" y="182.6" transform="rotate(-90 334.4 182.6)">1</text>
<text x="371.7" y="193.6">A1-B</text>
<text x="371.7" y="197.8">A1-A</text>
<text x="396.4" y="192.5">1</text>
<text x="396.4" y="196.1">2</text>
<text x="371.7" y="201.4">B1-B</text>
<text x="396.4" y="203.1">1</text>
<text x="371.7" y="204.9">B1-A</text>
<text x="396.4" y="206.7">2</text>
<text x="61.4" y="233.3" transform="rotate(-90 61.4 233.3)">8</text>
<text x="243" y="231.4">1</text>
<text x="315.3" y="229.6">1</text>
<text x="315.3" y="233.1">2</text>
<text x="357.6" y="229.6">1</text>
<text x="357.6" y="233.1">2</text>
<text x="243" y="234.9">2</text>
<text x="63.1" y="242.1" transform="rotate(-90 63.1 242.1)">GND</text>
</g>
<g font-size="3.2" fill="#f00">
<text x="228.6" y="62">16</text>
<text x="234.1" y="63.8">VCC</text>
<text x="38.5" y="256.9" transform="rotate(-90 38.5 256.9)">VCC</text>
<text x="36.7" y="262.4" transform="rotate(-90 36.7 262.4)">16</text>
</g>
<g font-size="2.5">
<text x="31.4" y="208.1">A</text>
<text x="34.9" y="208.1">B</text>
<text x="38.5" y="208.1">C</text>
<text x="42" y="208.1">D</text>
<text x="45.5" y="208.1">E</text>
<text x="49" y="208.1">F</text>
<text x="52.6" y="208.1">G</text>
</g>
<g font-size="2.1" fill="#840000">
<text x="145.3" y="58.8">16</text>
<text x="153.1" y="59.9">EN</text>
<text x="188.8" y="59.9">D23</text>
<text x="197.8" y="58.8">15</text>
<text x="145.3" y="62.3">17</text>
<text x="145.3" y="65.9">18</text>
<text x="153.1" y="63.4">D36_VP</text>
<text x="178.6" y="63.4">D22_I2C_SCL</text>
<text x="197.8" y="65.9">13</text>
<text x="197.8" y="62.3">14</text>
<text x="145.3" y="69.4">19</text>
<text x="153.1" y="67">D39_VN</text>
<text x="153.1" y="70.5">D34</text>
<text x="181.2" y="70.5">D3_or_RX0</text>
<text x="181.2" y="67">D1_or_TX0</text>
<text x="197.8" y="69.4">12</text>
<text x="145.3" y="72.9">20</text>
<text x="145.3" y="76.4">21</text>
<text x="153.1" y="74">D35</text>
<text x="153.1" y="77.5">D32</text>
<text x="178.6" y="74">D21_I2C_SDA</text>
<text x="188.8" y="77.5">D19</text>
<text x="197.8" y="76.4">10</text>
<text x="197.8" y="72.9">11</text>
<text x="145.3" y="80">22</text>
<text x="145.3" y="83.5">23</text>
<text x="153.1" y="81.1">D33</text>
<text x="188.8" y="81.1">D18</text>
<text x="199.1" y="83.5">8</text>
<text x="199.1" y="80">9</text>
<text x="145.3" y="87">24</text>
<text x="153.1" y="84.6">D25</text>
<text x="153.1" y="88.1">D26</text>
<text x="179.9" y="88.1">D17_or_TX2</text>
<text x="190.1" y="84.6">D5</text>
<text x="199.1" y="87">7</text>
<text x="145.3" y="90.6">25</text>
<text x="145.3" y="94.1">26</text>
<text x="153.1" y="91.7">D27</text>
<text x="153.1" y="95.2">D14</text>
<text x="179.9" y="91.7">D16_or_RX2</text>
<text x="190.1" y="95.2">D4</text>
<text x="199.1" y="94.1">5</text>
<text x="199.1" y="90.6">6</text>
<text x="145.3" y="97.6">27</text>
<text x="145.3" y="101.1">28</text>
<text x="153.1" y="98.7">D12</text>
<text x="190.1" y="98.7">D2</text>
<text x="199.1" y="101.1">3</text>
<text x="199.1" y="97.6">4</text>
<text x="145.3" y="104.7">29</text>
<text x="153.1" y="102.2">D13</text>
<text x="153.1" y="105.8">GND</text>
<text x="188.8" y="105.8">GND</text>
<text x="188.8" y="102.2">D15</text>
<text x="199.1" y="104.7">2</text>
<text x="145.3" y="108.2">30</text>
<text x="153.1" y="109.3">VIN</text>
<text x="188.8" y="109.3">3V3</text>
<text x="199.1" y="108.2">1</text>
</g>
<g font-size="1.8">
<text x="55.4" y="207.7">DP</text>
<text x="62.8" y="207">DI</text>
<text x="62.8" y="208.8">G1</text>
<text x="66" y="207">DI</text>
<text x="66" y="208.8">G2</text>
<text x="69.8" y="207">DI</text>
<text x="69.8" y="208.8">G3</text>
<text x="73" y="207">DI</text>
<text x="73" y="208.8">G4</text>
</g>
</svg>
